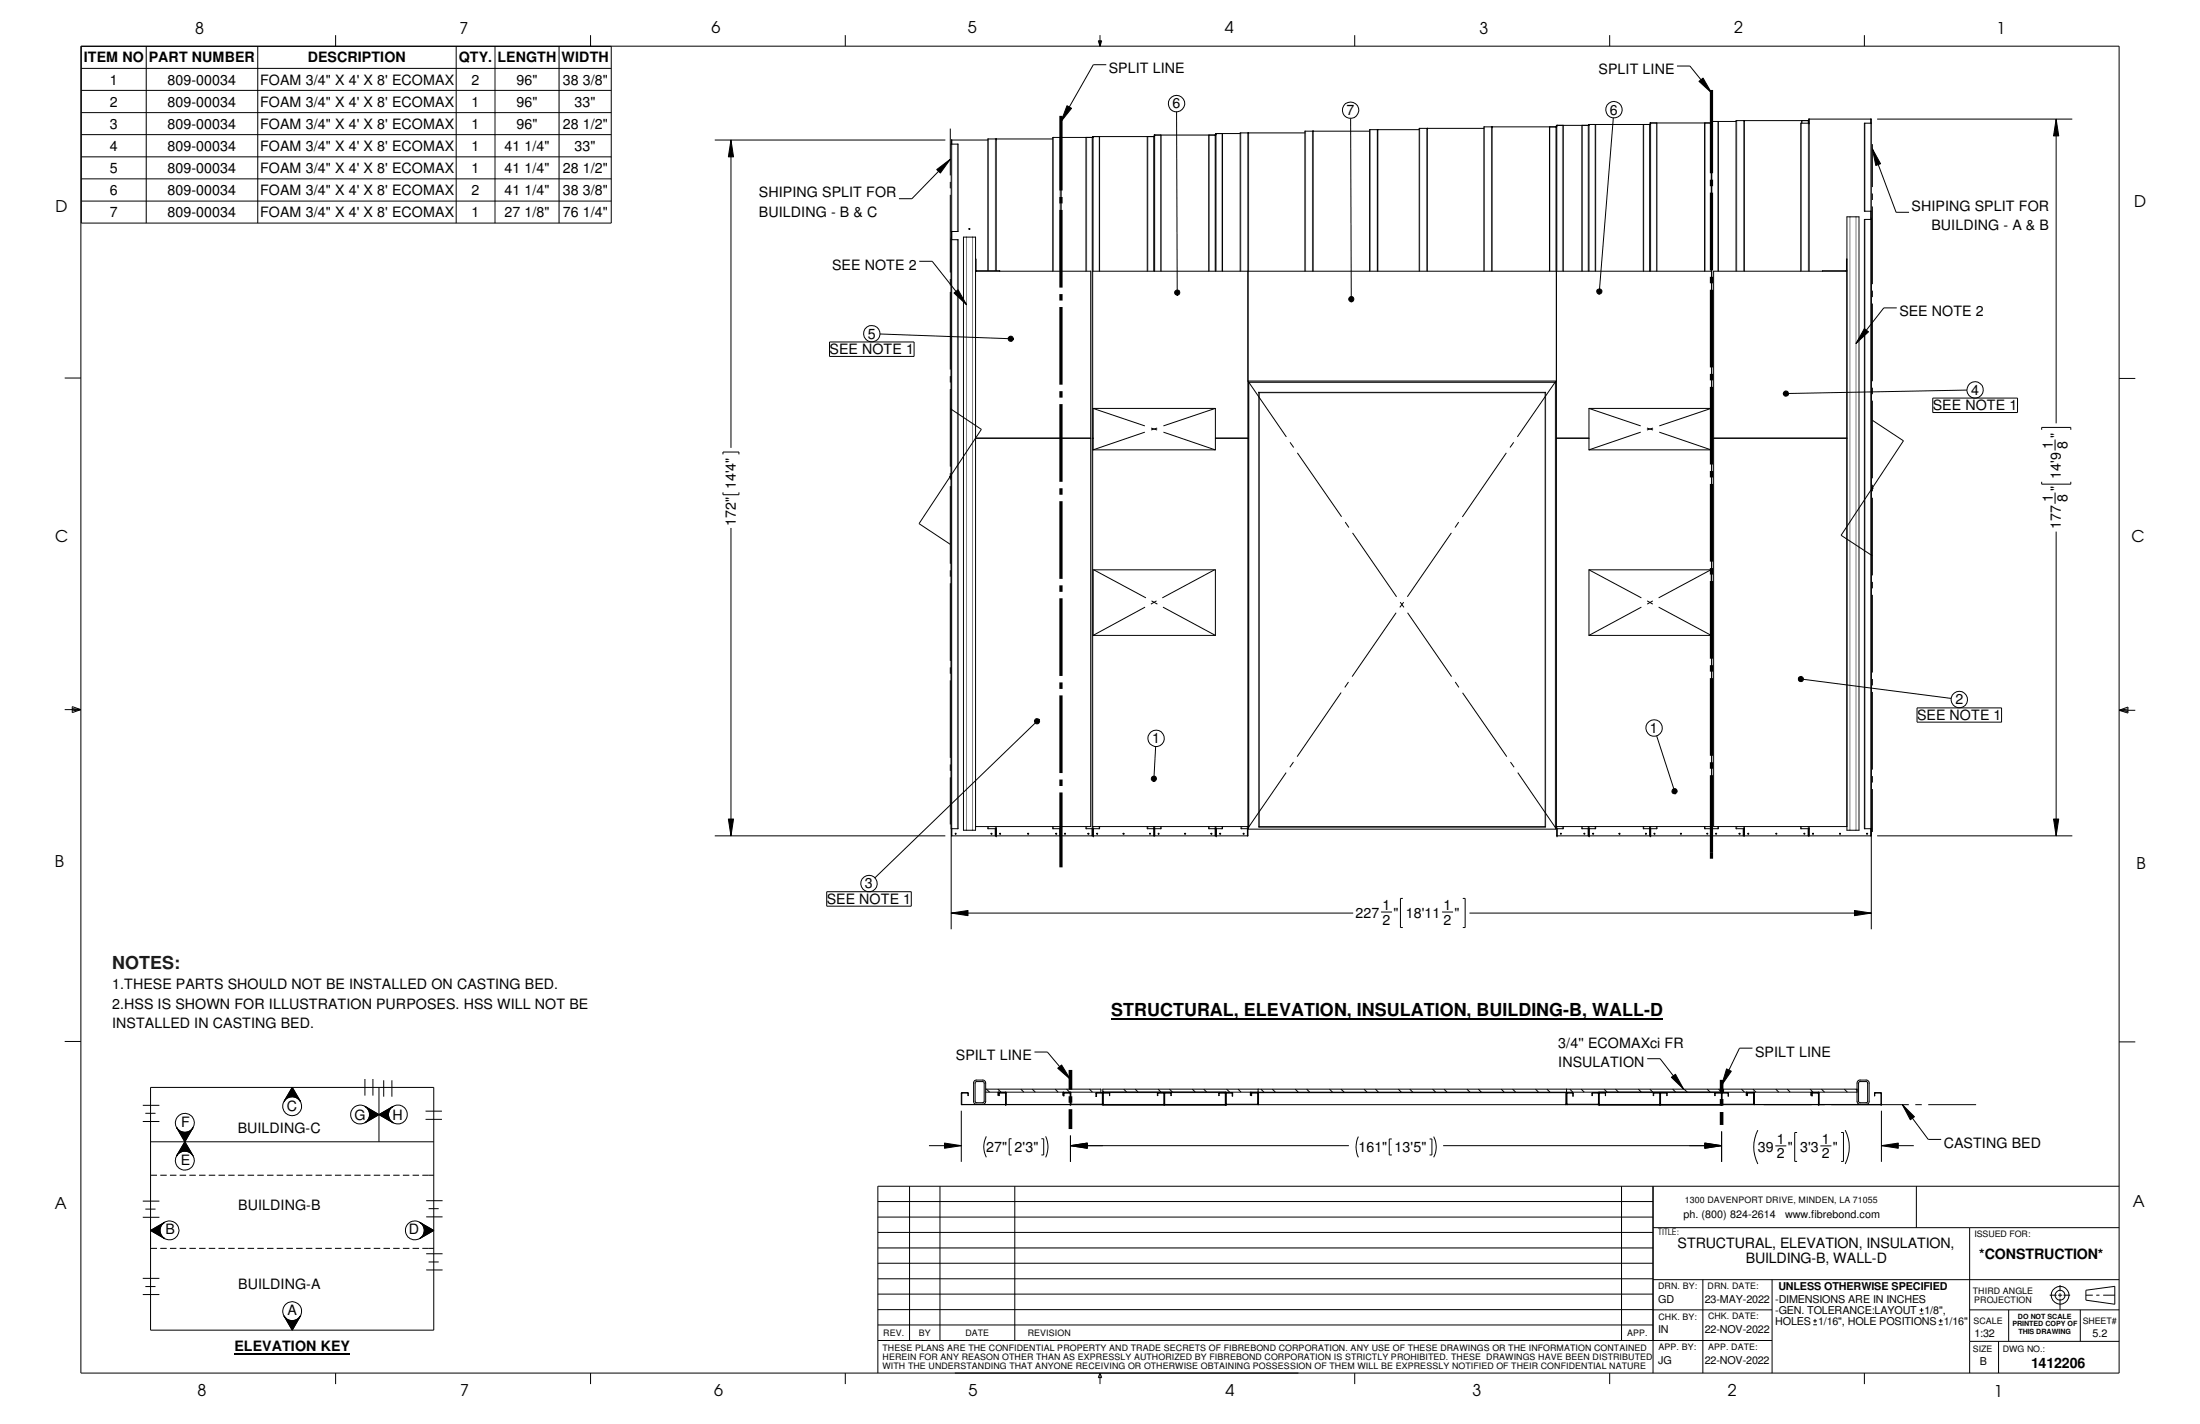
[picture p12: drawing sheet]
<svg xmlns="http://www.w3.org/2000/svg" width="432mm" height="279mm" viewBox="0 0 432 279" stroke-linecap="round" stroke-linejoin="round" font-family="sans-serif">
<g fill="none" stroke="#000" stroke-width=".2">
<path d="M15.9 9.1h400v260.3h-400zM16 9.1v34.7h104v-34.7M16 17.7h104M16 13.4h104M28.7 9.1v34.7M50.6 9.1v34.7M65.9 6.9v2.2M89.5 9.1v34.7M97.2 9.1v34.7M109.7 9.1v34.7M115.9 6.9v2.2M165.9 6.9v2.2"/>
<path d="M215.6 8h.6l-.3 1.1zM215.7 8l.2 1.1M215.9 6.9v2.2M216 8l-.1 1.1M217.1 12.7h-2.5l-6.4 11.2M265.9 6.9v2.2M315.9 6.9v2.2M329.1 13h2.6l4.2 5.2M333.5 16l.8-.7 1.6 2.9zM365.9 6.9v2.2M16 22.1h104M16 26.4h104"/>
<path d="M16 30.8h104M16 35.1h104M16 39.5h104M140.3 27.5h45.2M143.5 27.5l.5 3.3h-1zM143.5 27.5v60.4M183.9 33.3l2.6-2.1-1.9 2.8zM186.5 25.2v9.2M186.5 35.7v1.3M186.5 38.2v15.3M186.5 31.2l-7.5 7.8h-2.6M186.7 28.3h1.3v17.1h-1.3z"/>
<path d="M193.9 27.5h-7.1v.8M195.5 27.3v25.8M195.5 27.3h.1M206.6 27.3h-12.7v25.8M208.2 27h.1M208.2 27v26.2M209.4 20.7l.9 .6-2.1 2.6zM213.1 27v26.2M214.5 27h-7.9v26.2M214.6 26.8h.1M215.8 26.8v26.4M225.2 26.8v26.4"/>
<path d="M226.6 26.8h-12.1v137.2h-6.3v-1.8M227.9 26.5v26.7M230.9 21.9l.2 35.5M237.2 26.5v26.7M238.6 26.5h-12.1v26.7M238.7 26.2h.1M239.9 26.2v27M243.4 26.2h-4.8v27M245 26.1v27.1M256.1 26.1h-12.7v27.1M257.7 25.7v27.5M265.1 23.2l.1 35.5"/>
<path d="M268.8 25.7h-12.7v27.5M270.4 25.4v27.8M278.6 25.4h-9.8v27.8M280.1 25.2v28M280.2 25.2h.1M291.3 25.2h-12.7v28M292.8 24.9v28.3M292.9 24.9h.1M304.1 24.9v28.3M305.5 24.9h-14.2v28.3M305.6 24.6h.1M306.8 24.6v28.6"/>
<path d="M310.5 24.6v28.6M311.8 24.6h-6.3v138h1.3v-.4M311.9 24.4h.1M313.2 24.4v28.8M316.7 23.1l-2.8 34.1M322.5 24.4v28.8M323.9 24.4h-12.1v28.8M324 24.1h.1M325.2 24.1v29.1M334.6 24.1v29.1M336 24.1h-12.2v29.1M336 23.8h.1"/>
<path d="M337.3 23.8v29.4M340.7 23.8h-4.8v140.2h-12v-1.4M342.3 23.7h.1M342.3 23.7v29.5M353.6 23.7v.5M355 23.7v.5M355 23.7h-14.3v29.5M355 24.2h.1M355 24.2h-1.6v29M367.2 23.4v.8M367.3 24.2h-1.4v17.2h1.4M367.5 29.2l1.6 2.9-.9 .4z"/>
<path d="M367.5 28.3v8.4M367.5 38v1.2M367.5 29.2l4.7 12.5h2.5M368.4 23.4h38.3M403.6 23.4l.5 3.3h-1zM403.6 23.4v59.7M180.4 51.3h2.6l6.7 8.5M186.5 54.7v1.3M186.5 57.3v15.2M186.7 46.7v135.6M186.7 47h1.3v115.6h-1.3M186.8 45.4v1.6"/>
<path d="M187.2 57.5l.8-.6 1.7 2.9zM189.1 46.5h2.4v116.4h-2.4zM190.2 44.9l.1-.1 .1 .2zM191.5 50.8l.1 2.3 4.6 .1M191.5 53l.1 .2M191.5 53.2h22.6v109h-22.6M214.5 53.2h121.4M230.6 57.2a.52 .52 0 0 1 .9-.1 .52 .52 0 0 1-.4 .8v-.5v.5a.51 .51 0 0 1-.5-.7zM244.9 53.2v110.8h-6.2v-1.4M264.9 58.3l.5-.1 .3 .5a.51 .51 0 0 1-.5 .5v-.5v.5h-.2a.51 .51 0 0 1-.1-.9zM313.4 56.9a.52 .52 0 0 1 .9 0 .52 .52 0 0 1-.4 .8v-.5v.5a.53 .53 0 0 1-.5-.8zM355 53.2v-29.8h12.3v158.9"/>
<path d="M362.5 50.8l-.1 2.3-4.7 .1M362.5 53l-.2 .2M362.5 53.2h-26.2v109h26.2M362.5 42.5h2.4v120.4h-2.4zM367.2 41.4v1.7M367.3 43.1h-1.4v119.5h1.4M367.5 40.5v15.3M367.5 57v1.3M367.5 59.6v15.2M12.7 74.2h3.2M162.8 67.1h16.6v2.8h-16.6zM172.7 65.5l25.7 1"/>
<path d="M186.5 73.8v1.3M186.5 76.3v15.3M197.9 66.3l.1-.2a.49 .49 0 0 1 .6-.1 .49 .49 0 0 1 .3 .5h-.5h.5a.51 .51 0 0 1-.7 .5 .51 .51 0 0 1-.3-.7zM245 75l.2 .1M245 75v87.7h60.4v-87.7M245 75h60.4M247 77h.1M247.1 77v85.3M247.1 77h56.2M303.3 77v85.3M303.4 77h-.1M305.4 75l-.1 .1"/>
<path d="M305.4 74.8l-7.6 10.9M305.5 74.8h-60.6l7.6 10.9M350.2 76.9a.52 .52 0 0 1 .8 .1 .52 .52 0 0 1-.3 .8 .52 .52 0 0 1-.7-.5l.5-.1-.5 .1zM365.9 64.5l.8 .6-2.4 2.3zM367.5 76.1v1.2M367.5 78.6v15.3M372.3 60.4h-2.6l-5.4 7M379.3 78.1h16.7v2.8h-16.7zM386 76.5l-35.5 .7M415.9 74.3h3.2M141.9 89.2v-.5h3.1v.5M141.9 96.6v.5h3.1v-.5"/>
<path d="M186.4 93.5h.3M186.4 93.4l.3 .3M186.5 92.8v1.3M186.5 95.4v15.2M186.5 80.2l6.1 4-12.2 18.5 6.1 4.1M186.6 93.4l-.2 .3M191.5 86h22.6M214.5 86h.1M214.5 80.1v8.2M214.5 80.1h24v8.2h-24M214.5 80.1l10.2 3.5M224.7 84.8l-10.2 3.5"/>
<path d="M225.9 84l1.2 .4M227.1 84l-1.2 .4M228.3 84.8l10.2 3.5M238.5 80.1l-10.2 3.5M238.5 86h6.4M253.2 86.8l.7 1M254.6 88.9l8.7 12.5M295.7 88.9l-8.7 12.5M297.1 86.8l-.7 1M305.5 86h6.4M311.9 80.1h24v8.2h-24M311.9 80.1v8.2"/>
<path d="M311.9 80.1l10.1 3.5M322 84.8l-10.1 3.5M323.3 84l1.1 .4M324.4 84l-1.1 .4M325.7 84.8l10.1 3.5M335.8 80.1l-10.1 3.5M335.9 86h.1M336.3 86h26.2M367.4 95.8h.3M367.4 95.6l.3 .3M367.5 95.1v1.3M367.5 97.7v15.2"/>
<path d="M367.5 82.5l6.1 4-12.2 18.5 6.1 4.1M367.6 95.6l-.3 .3M400.7 84.3v-.4h5.7v.4M400.7 94.5v.5h5.7v-.5M403.4 86.2v2.2M403.4 96.6v2.2M143.5 103.6v60.4M186.5 111.9v1.3M186.5 114.4v15.3M214.7 111.8l10.2 5.5M224.7 119.1l-10.2 5.6M226 117.9l1.2 .6"/>
<path d="M227 117.9l-1.1 .6M228.3 119.1l10.2 5.6M238.4 111.8l-10.3 5.5M264 102.4l.8 1.1M265.5 104.6l8.6 12.5M274.8 118.2l.7 1M275.5 118.2l-.8 1M284.9 104.6l-8.7 12.5M286.3 102.4l-.7 1.1M311.9 111.8h24v12.9M311.9 111.8v12.9M311.9 111.8l10.3 5.5"/>
<path d="M322.2 119.1l-10.3 5.6M323.3 117.9l1.1 .6M324.4 117.9l-1.1 .6M325.5 119.1l10.4 5.6M335.9 111.8l-10.4 5.5M367.5 114.2v1.2M367.5 116.7v15.3M403.6 104.3v59.7M12.7 139.2h3.2M14.2 138.6l1.7 .6-1.7 .6zM14.2 139l1.7 .2M15.9 139.2l-1.7 .3"/>
<path d="M186.5 130.9v1.3M186.5 133.5v15.2M214.5 124.7v-12.9h24v12.9M214.5 124.7h24M263.2 135.9l-8.6 12.6M264.7 133.8l-.8 1.1M274 120.2l-8.6 12.6M276.3 120.2l8.6 12.6M285.6 133.8l.7 1.1M287.1 135.9l8.6 12.6M311.9 124.7h24M353 133a.5 .5 0 0 1 .8-.2 .5 .5 0 0 1-.1 .8 .5 .5 0 0 1-.7-.4h.4h-.4z"/>
<path d="M353.4 133.2l29.5 3.8M367.5 133.2v1.3M367.5 135.8v15.2M376.3 138.9h16.6v2.8h-16.6zM415.9 139.4l1.8 .2M415.9 139.4l1.8-.7v1.2zM415.9 139.4h3.2M417.7 139.1l-1.8 .3M186.5 150v1.3M186.5 152.5v9.3M203.2 141.1l.2-.1 .5 .1-.4 .4 .4-.4a.52 .52 0 0 1 0 .8 .52 .52 0 0 1-.7 0 .52 .52 0 0 1 0-.8zM203.5 141.5l-31.8 30.8"/>
<path d="M226.1 152.4a.51 .51 0 0 1 .9 .2 .51 .51 0 0 1-.6 .7l.1-.5-.1 .5-.2-.1a.5 .5 0 0 1-.1-.8zM226.8 146.5l-.3 6.3M252.4 151.6l-7.5 11v1.4M253.9 149.5l-.7 1M296.5 149.5l.7 1M297.9 151.6l7.5 11M325.2 144.4l3.5 10.8M328.3 154.9a.52 .52 0 0 1 .8 .1 .52 .52 0 0 1-.3 .7l-.1-.5 .1 .5h-.2a.5 .5 0 0 1-.4-.3 .5 .5 0 0 1 .1-.5zM367.5 152.3v1.2M367.5 154.8v8.4M140.3 164h45.2M143 160.7h1l-.5 3.3z"/>
<path d="M162.3 175h16.6v2.8h-16.6zM186.7 179.2l3.3-.6v1.1zM186.7 179.2h78.9M186.8 162.6v1.4h8.6v-1.4M187.5 163.5h.1l.1 .2h-.2zM193.9 162.2v.4h1.6v1.4M194.5 163.5l.2 .1-.1 .1zM195.5 162.2v1.8h12.6v-1.4M195.5 164h.1M196.2 163.5h.1l.1 .2h-.2zM201.7 163.5l.2 .1-.1 .1zM206.6 162.2v.4h1.6"/>
<path d="M207.2 163.5l.2 .1-.1 .1zM208.1 162.6v1.4M208.2 162.6h.1M208.9 163.6l.2-.1v.2zM213.1 162.2v.4h2.7v-.4M214.4 162.6v1.4M214.5 162.2h30.4M214.6 164h.1M214.6 162.6v1.4M215.3 163.5h.1v.2h-.1zM220.4 163.5h.2v.1l-.1 .1zM225.2 162.2v.4h2.7v-.4"/>
<path d="M225.6 163.5h.2v.2h-.2zM226.5 162.6v1.4M226.5 162.2v1.8h-12v-1.4M227.3 163.5h.2v.2h-.1zM232.5 163.5h.2v.1l-.1 .1zM237.2 162.2v.4h2.7v-.4M237.7 163.6l.1-.1 .1 .2zM238.6 162.2l-.1 1.8h-11.9v-1.4M238.7 164h.1M238.7 162.6v1.4M239.4 163.5l.2 .1-.1 .1zM243.6 162.2v.4h1.3"/>
<path d="M244 163.5l.2 .1-.1 .1zM245 162.3h.2M247 162.3h56.4M247.1 162.2h56.2M271.1 178.9h2.1M275.3 176.3h-.4v5.7h.4M283 178.9h2.2M287.1 176.3h.5v5.7h-.5M288.4 179.2h78.9M305.3 162.3h.1M305.5 162.2h30.4M305.6 162.6v1.4h6.2v-1.4"/>
<path d="M305.6 164h.1M305.6 162.6v1.4M306.3 163.5h.1l.1 .2h-.2zM310.5 162.2v.4h2.7v-.4M310.9 163.5h.1l.1 .2h-.2zM311.7 162.6v1.4M311.8 162.2v.4M311.9 164h.1M311.9 162.6v1.4M312.6 163.5h.2v.1l-.1 .1zM317.8 163.6l.1-.1 .1 .2zM322.5 162.2v.4h2.7v-.4"/>
<path d="M323 163.5l.2 .1-.2 .1zM323.8 162.6v1.4M323.8 162.2v1.8h-11.9v-1.4M324 164h.1M324 162.6v1.4M324.7 163.5h.1v.2h-.1zM329.8 163.5h.2v.1l-.1 .1zM334.6 162.2v.4h2.7v-.4M335 163.5h.2v.2h-.2zM335.9 162.6v1.4M336 162.6v1.4M336 164h.1"/>
<path d="M336.7 163.5h.2v.1l-.1 .1zM340.7 162.2v.4h1.6M341.3 163.5h.2v.1l-.1 .1zM342.2 162.6v1.4M342.3 162.6v1.4h-6.3M342.3 162.6h.1M342.3 162.2v1.8h12.7v-1.4M343.1 163.5h.1v.2h-.1zM348.6 163.5h.1v.2h-.1zM353.4 162.2v.4h1.6M354.1 163.5h.1v.2h-.1zM354.9 162.6v1.4"/>
<path d="M355 162.6h.1M355 162.2v1.8h12.3M355.8 163.5h.1v.2h-.1zM361.1 163.5l.2 .1-.2 .1zM364 178.6l3.3 .6-3.3 .5zM366.4 163.5h.1l.1 .1-.2 .1zM367.2 162.6v1.4M368.4 164h38.3M403.1 160.7h1l-.5 3.3zM12.7 204.3h3.2M28 216.9h3.3M28.5 218.4h2"/>
<path d="M29.5 213.4h55.6v47.6h-55.6zM55.8 216.1l1.6-2.7 1.6 2.7M57.4 213.4l1.6 2.7-.2-.2a1.84 1.84 0 0 0-3 .2zM71.6 217.1l2.8 1.6-2.8 1.6 .5-.5 .4-.8-.1-1-.3-.5zM71.6 211.7v3.3M71.6 217.1l2.8 1.6M73.2 211.7v3.3M74.4 218.7l2.8-1.6-.5 .4-.5 .9 .2 1 .8 .9zM74.4 218.7l-2.8 1.6M74.4 218.7l2.8 1.6M74.4 213.4v10.6M75.3 212v3.2"/>
<path d="M76.9 212v3.2M77.2 217.1l-2.8 1.6M83.5 219.6h3.2M83.5 218h3.2M188.7 214.5l1.3-.1v.6l-.1-.5h-1.1v2.2zM188.7 217.9v10.1M188.8 216.7h.1M191.6 212.2h1.4l.1 .1 .1 3.9-.2 .2h-1.4l-.2-.2v-3.8zM191.7 216.7l-.4-.2-.2-.3v-3.9l.4-.4h1.5l.4 .4 .1 3.9-.2 .3-.4 .2M193.5 213.7h22.6M193.6 213.7l.6 .6M195.8 213.7l.7 .6"/>
<path d="M196 214.3l-.1 .1v.5l.1-.6h1.4v2.4M197.4 216.7h-.1M197.4 216.7h.1M197.4 214.3h.1v2.4M197.4 216.7h-8.6M197.4 214.5v-.1h-1.3l-.1 .1 .1 .5v-.5h1.3v2.2M197.5 216.7h.1M200.4 213.7l.6 .6M202.6 213.7l.6 .6M203 206.4h2.6l4.5 5.4M207.1 213.7l.6 .6M207.6 209.6l.8-.6 1.7 2.8z"/>
<path d="M208.7 214.3h-.1v.6l.1-.5h1.4v2.3M208.9 214.4l-.2 .1v.5l.1-.5h1.3v2.2M209.3 213.7l.6 .6M210 214.4l.1 .1M210.1 216.7h-.1M210.1 216.7h.1M210.1 214.3h.1v2.4M210.1 216.7h-12.6M210.1 216.6l.1 .1M210.2 216.7h6.2M210.2 216.7h.1M213.8 213.7l.6 .6"/>
<path d="M216.1 213.7v.6h-22.6M216.4 216.7v-2.2h-1.2v.6h-.1v-.7h1.3l.1 .1v-.1h1.3v.6v-.5h-1.3v2.2M216.4 216.7h.1M216.5 216.7h-6.3M216.5 216.6v.1M216.5 214.3v2.5h24.1v-2.5M216.5 216.7h24.1M216.5 214.3v-.6h121.4v.6M216.5 214.3h121.4M216.5 214.1l.2 .2M216.5 216.7h.1M220.6 213.7l.5 .6"/>
<path d="M222.8 213.7l.6 .6M227.3 213.7l.6 .6M228.5 216.7h-.1M228.5 216.7h.1M228.5 214.5v-.1l-1.3 .1v.5v-.5h1.3v2.2M228.5 214.5l.1-.1h1.3v.6l-.1-.5h-1.2v2.2h-.1M228.5 216.7h-12M228.5 214.5v2.2M228.6 216.7h.1M229.5 213.7l.6 .6M234 213.7l.6 .6M236.3 213.7l.6 .6"/>
<path d="M240.5 216.7v-2.2h-1.2l-.1 .5v-.6l2.7 .1v.6l-.1-.6h-1.1v2.2M240.5 216.7h.1M240.6 216.6l.1 .1M240.6 216.7h-.1M240.6 216.7h.1M240.6 216.7h-12M240.7 216.7h.1M240.7 216.7h6.1M240.7 213.7l.6 .6M243 213.7l.6 .6M245.5 214.3h-.1v.6l.1-.6 1.4 .1M246.8 216.7h.1"/>
<path d="M246.9 216.7h-6.2M246.9 213.7v.7M246.9 216.7h.1M246.9 214.5l-.1-.1-1.2 .1v.5l.1-.5h1.1v2.2M246.9 214.4v2.3M247 216.7h60.3M247 216.6l-.1 .1M247 216.7v-2.3h60.3v2.3M247.5 213.7l.6 .6M249.7 213.7l.6 .6M254.2 213.7l.6 .6M256.5 213.7l.5 .6"/>
<path d="M260.9 213.7l.6 .6M263.2 213.7l.6 .6M267.7 213.7l.6 .6M270 213.7l.6 .6M274.4 213.7l.6 .6M276.7 213.7l.6 .6M281.2 213.7l.6 .6M283.4 213.7l.6 .6M287.9 213.7l.6 .6M290.2 213.7l.5 .6M294.6 213.7l.6 .6M296.9 213.7l.6 .6"/>
<path d="M301.4 213.7l.6 .6M303.6 213.7l.6 .6M307.3 216.6l.3 .1M307.4 216.7h-.1M307.5 213.7v3h-.2M307.5 214.5l.1-.1h1.2v.7l-.1-.6h-1.1v2.2M307.6 216.6l6.1 .1M308.1 213.7l.6 .6M310.3 213.7l.6 .6M313.7 216.7h.1M313.8 216.7h-6.2M313.8 214.5l-.1-.1-1.2 .1v.5v-.5h1.2v2.2"/>
<path d="M313.8 216.6v.1M313.8 216.7h.1M313.8 214.4h1.3v.6v-.5zM313.8 214.3v2.5h24.1v-2.5M313.9 216.7h.1M314.8 213.7l.6 .6M317.1 213.7l.6 .6M321.6 213.7l.6 .6M323.3 207.7h2.5l4.7 6M323.8 213.7l.6 .6M325.8 216.7h.1M325.8 214.5l.1-.1h1.3v.6v-.5h-1.3v2.2h-.1"/>
<path d="M325.8 214.5v-.1h-1.2l-.1 .1 .1 .5v-.5h1.2v2.2M325.8 216.7h-11.9M325.8 214.5v2.2M325.9 216.7h.1M328 211.4l.8-.6 1.7 2.9zM328.3 213.7l.6 .6M330.5 213.7l.7 .6M335.1 213.7l.6 .6M336.5 214.5l1.4-.1-1.3 .1v.5zM337.3 213.7l.6 .6M337.9 216.7h-12M337.9 216.7h.1"/>
<path d="M337.9 214.5l.1-.1 1.3 .1v.6l-.2-.6h-1.1v2.2M337.9 216.6l.1 .1M337.9 216.7h-.1M337.9 216.7h-24.1M338 216.7h.1M338 216.7h6.2M338.9 209.7l.9 .5-1.9 2.7zM341.8 213.7l.6 .6M342.9 214.3h-.2v.6l.1-.6 1.5 .1v2.3M344 205.7h-2.6l-3.5 7.2M344 213.7l.6 .6M344.2 216.7h.1"/>
<path d="M344.2 214.3l.1 .1v2.3M344.3 216.7h.1M344.3 216.7h-6.3M344.3 214.5l-.1-.1-1.3 .1v.5l.1-.5h1.2v2.2M344.3 216.6v.1M344.3 216.7h30.3M348.5 213.7l.6 .6M350.8 213.7l.6 .6M355.3 213.7l.6 .6M355.6 214.3h-.2v.6l.1-.6 1.5 .1v2.3M356.9 214.3l.1 .1v2.3M356.9 216.7h-12.6"/>
<path d="M356.9 216.7h.1M357 216.7h-.2M357 216.7h.1M357 214.5l-.1-.1-1.3 .1v.5l.1-.5h1.2v2.2M357.5 213.7l.6 .6M362 213.7l.6 .6M364.2 213.7l.3 .3M364.5 213.7h-26.2v.6h26.2M365 212.2h1.4l.2 .2v3.8l-.2 .2h-1.4l-.2-.2v-3.7zM365.1 216.7l-.5-.2-.1-.3v-3.8l.4-.5h1.5l.5 .4v3.9l-.2 .3-.4 .2M369.2 216.7h-.1M369.2 216.7v-2.2h-1.2l-.1 .5 .1-.6 1.3 .1v2.2"/>
<path d="M369.2 216.7h.1M369.3 216.7h-.2M369.3 216.7h.1M369.3 216.7h-12.3M369.3 217.9v10.1M373.4 216.7l2.4 2.4-.9 .6zM373.4 216.7l5.1 6.9h2.5M375.9 216.7h1.3M378.5 216.7h9.4M415.9 204.4h3.2M28 220h3.3M28 238.8h3.3"/>
<path d="M28 235.7h3.3M28.5 237.2h2M29.5 230.6h1.3M29.5 224h55.6M31.5 230.6h1.2M32.3 239.8l-2.8 1.6 2.8 1.6M33.4 230.6h1.2M34.7 221.2l.4 .6 1 .4 1.1-.2 .7-.8-1.6 2.8zM34.7 221.2l1.6 2.8M35.3 230.6h1.2M36.3 224l1.6 2.8-.4-.5a1.88 1.88 0 0 0-2.8 .5zM36.3 224l1.6 2.8"/>
<path d="M36.3 224l-1.6 2.8M37.2 230.6h1.2M37.9 221.2l-1.6 2.8M39.1 230.6h1.2M41 230.6h1.2M42.9 230.6h1.3M44.8 230.6h1.3M46.7 230.6h1.3M48.6 230.6h1.3M50.5 230.6h1.3M52.4 230.6h1.3M54.3 230.6h1.3"/>
<path d="M56.2 230.6h1.3M58.1 230.6h1.3M60 230.6h1.3M61.9 230.6h1.3M63.8 230.6h1.3M65.7 230.6h1.3M67.6 230.6h1.3M69.6 230.6h1.2M71.5 230.6h1.2M73.4 230.6h1.2M75.3 230.6h1.2M77.2 230.6h1.2"/>
<path d="M79.1 230.6h1.2M81 230.6h1.3M82.3 239.8l2.8 1.6-2.8 1.6 .6-.4 .4-.9-.2-1-.3-.5zM82.3 239.8l2.8 1.6-2.8 1.6M82.9 230.6h2.2M83.7 235.6h3.2M83.7 238.8h3.2M84.1 237.2h2M172.3 235.8h152.1M172.3 238.8h152.1M178.5 232.7v30.3M182.3 224.8h6.4"/>
<path d="M184.5 232.7v30.3M185.4 224.3l3.3 .5-3.3 .5zM193.6 223a4.4 4.4 0 0 0 0 4.1M198.5 223.4h-.4v3.2h.4M199.2 232.7v30.3M204.4 223.4h.5v3.2h-.5M205.2 223a4.8 4.8 0 0 1 0 4.1M210.1 224.8l3.3-.5v1zM210.1 222.8v5.2M210.1 224.8h54.7M266.6 223a4.7 4.7 0 0 0 0 4.1M273.2 223.5h-.5v3.1h.5"/>
<path d="M280.6 223.5h.5v3.1h-.5M281.4 223a4.3 4.3 0 0 1 0 4.1M283.3 224.8h54.6M318.3 232.7v30.3M324.4 232.7v36.7M334.6 224.3l3.3 .5-3.3 .5zM337.9 222v6M345 221.7a7.3 7.3 0 0 0 0 6.7M348.4 224.8h2.2M352.7 222.2h-.4v5.7h.4M357.3 224.8h2.2M361.4 222.2h.4v5.7h-.4"/>
<path d="M362.2 221.7a7.3 7.3 0 0 1 0 6.7M369.3 224.8l3.3-.5v1zM369.3 224.8h6.3M376.1 232.7v8.2M415.9 232.7h-243.6v36.7M28 250.8h3.3M28 254h3.3M28.5 252.4h2M29.5 241.4l2.8-1.6-.6 .5-.3 .9 .2 1 .7 .8zM29.5 244.9h1.3M31.5 244.9h1.2M33.4 244.9h1.2"/>
<path d="M35.3 244.9h1.2M37.2 244.9h1.2M39.1 244.9h1.2M41 244.9h1.2M42.9 244.9h1.3M44.8 244.9h1.3M46.7 244.9h1.3M48.6 244.9h1.3M50.5 244.9h1.3M52.4 244.9h1.3M54.3 244.9h1.3M55.8 258.2l.5 .6 .8 .3 1.1-.1 .8-.8-1.6 2.8z"/>
<path d="M55.8 258.2l1.6 2.8 1.6-2.8M56.2 244.9h1.3M58.1 244.9h1.3M60 244.9h1.3M61.9 244.9h1.3M63.8 244.9h1.3M65.7 244.9h1.3M67.6 244.9h1.3M69.6 244.9h1.2M71.5 244.9h1.2M73.4 244.9h1.2M75.3 244.9h1.2"/>
<path d="M77.2 244.9h1.2M79.1 244.9h1.2M81 244.9h1.3M82.9 244.9h2.2M83.7 249.2h3.2M83.7 246h3.2M84.1 247.6h2M172.3 241.8h152.1M172.3 244.9h152.1M172.3 247.9h152.1M172.3 250.9h152.1M172.3 253.9h152.1"/>
<path d="M172.3 257h152.1M172.3 260h152.1M324.4 257h23.4M324.4 240.9h91.5M324.4 251.1h91.5M334.2 251.1v18.3M347.8 251.1v18.3M355.9 259.9h.7M355.9 259.2h.7M356.2 258.8v.7M376.8 257.8h.7M376.8 257h.7"/>
<path d="M377.1 256.7v.7M380.5 259.9h.8M380.5 259.2h.8M380.9 258.8v.7M386.6 257h29.3M386.6 240.9v28.5M394.3 257v6.2M402.3 254.1h1.3M403.9 254.1h.8M404.3 252.1v1.3M404.3 253.7v.9M404.3 254.8v2.2"/>
<path d="M405 254.1h1.3M408.3 257v6.2M409.4 254.1h1.4M409.4 253.2l5.7-.8v3.5l-5.7-.8zM411.4 254.1h.7M412.8 254.1h2.3M65.9 269.4v2.2M115.9 269.4v2.2M165.9 269.4v2.2M172.3 263h175.5M215.9 269.4l.3 .9h-.6zM215.9 269.4v2.2"/>
<path d="M265.9 269.4v2.2M315.9 269.4v2.2M365.9 269.4v2.2M386.6 263.2h29.3M392.3 263.2v6.2"/>
<circle cx="230.9" cy="20.3" r="1.62"/>
<circle cx="265.1" cy="21.6" r="1.61"/>
<circle cx="316.8" cy="21.5" r="1.62"/>
<circle cx="171.1" cy="65.5" r="1.62"/>
<circle cx="387.6" cy="76.5" r="1.62"/>
<circle cx="384.6" cy="137.3" r="1.62"/>
<circle cx="226.9" cy="144.9" r="1.6"/>
<circle cx="324.6" cy="142.9" r="1.62"/>
<circle cx="170.6" cy="173.4" r="1.61"/>
<circle cx="213.6" cy="163.6" r=".11"/>
<circle cx="57.4" cy="217" r="1.84"/>
<circle cx="70.7" cy="218.7" r="1.84"/>
<circle cx="78.1" cy="218.7" r="1.84"/>
<circle cx="36.3" cy="227.7" r="1.85"/>
<circle cx="36.3" cy="220.3" r="1.86"/>
<circle cx="33.3" cy="241.4" r="1.85"/>
<circle cx="57.3" cy="257.3" r="1.85"/>
<circle cx="81.4" cy="241.4" r="1.86"/>
<circle cx="404.3" cy="254.2" r=".96"/>
<circle cx="404.4" cy="254.1" r="1.74"/>
</g>
<g fill="none" stroke="#808080" stroke-width=".2">
<path d="M186.8 27.5v136.5M187.9 28.3v17.1M194 27.3v25.8M195.4 27.3v25.8M195.5 27.3v25.8M206.8 27v26.2M208.1 27v26.2M208.3 27v26.2M213.3 27v26.2M214.4 27l-.1 137M214.6 26.8v26.4M215.7 26.8v26.4"/>
<path d="M225.3 26.8v26.4M226.5 26.8l-.1 26.4M226.7 26.5v26.7M227.8 26.5v26.7M237.4 26.5v26.7M238.5 26.5v26.7M238.8 26.2l-.1 27M239.8 26.2v27M243.5 26.1v27.1M244.9 26.1v27.1M245.1 26.1v27.1M256.2 25.7v27.5"/>
<path d="M257.6 25.7v27.5M257.8 25.7v27.5M268.9 25.4v27.8M270.3 25.4v27.8M270.5 25.4v27.8M278.6 25.2v28M280 25.2v28M280.2 25.2v28M291.3 24.9v28.3M292.7 24.9v28.3M292.9 24.9v28.3M304.2 24.9v28.3"/>
<path d="M305.4 24.9v28.3M305.6 24.6v28.6M306.7 24.6v28.6M310.6 24.6v28.6M311.7 24.6v28.6M312 24.4l-.1 28.8M313.1 24.4v28.8M322.6 24.4v28.8M323.8 24.4v28.8M324 24.1v29.1M324 24.1h.1M325.1 24.1v29.1"/>
<path d="M334.7 24.1v29.1M335.9 24.1l-.1 29.1M336.1 23.8l-.1 140.2M337.1 23.8v29.4M340.9 23.7v29.5M342.2 23.7v29.5M342.4 23.7v29.5M353.6 24.2v29M353.7 23.7v.5M354.9 24.2v29M354.9 23.7v.5M355.1 23.4v29.8"/>
<path d="M366.1 24.2v17.2M367.2 23.4v140.6M187.9 47v115.6M189.7 46.5v116.4M190.9 46.5v116.4M363.1 42.5v120.4M364.3 42.5v120.4M366.1 43.1v119.5M194 162.2v.4M195.3 162.6v1.4M195.4 162.2v.4M195.5 162.2v1.8"/>
<path d="M206.8 162.2v.4M208.1 162.2l-.1 1.8M208.3 162.2v1.8M213.3 162.2v.4M214.6 162.2v1.8M215.7 162.2v.4M225.3 162.2v.4M226.4 162.2v1.8M226.7 162.2v1.8M227.8 162.2v.4M237.4 162.2v.4M238.5 162.2v1.8"/>
<path d="M238.7 162.2v1.8M239.8 162.2v.4M243.7 162.2v.4M244.8 162.2v1.8M245.2 162.3v-87.2h60.1v87.2M247 162.3v-85.3h56.4v85.3M305.6 162.2v1.8M306.7 162.2v.4M310.6 162.2v.4M311.7 162.2v1.8M311.9 162.2v1.8M313.1 162.2v.4"/>
<path d="M322.6 162.2v.4M323.8 162.2v1.8M324 162.2v1.8M325.1 162.2v.4M334.7 162.2v.4M335.8 162.2v1.8M337.1 162.2v.4M340.9 162.2v.4M342.1 162.6v1.4M342.2 162.2v.4M342.4 162.2v1.8M353.6 162.2v.4"/>
<path d="M354.9 162.6v1.4M354.9 162.2v.4M355.1 162.2v1.8M188.7 216.7h.1M188.7 214.5h.1M188.8 214.4v.1M188.8 216.7h.1M189.9 214.4v.1M190 214.5h.1M195.9 214.4h.1M196 214.3h.1M196 214.5h.1"/>
<path d="M196.2 214.4v.1M197.3 214.4v.1M197.3 216.7h.1M197.4 216.7h.1M197.4 214.5h.1M197.4 214.3h.1M197.4 214.4h.1M197.5 216.7h.1M208.6 214.4h.1M208.7 214.5h.1M208.7 214.3v.1M208.9 214.4v.1"/>
<path d="M210 214.4v.1M210 216.7h.1M210.1 216.7h.1M210.1 214.5h.1M210.1 214.3v.1M210.1 216.6h.1M210.1 214.4h.1M210.3 216.7h.1M215.1 214.5h.1M215.3 214.4v.1M216.3 214.4v.1M216.3 216.7h.1"/>
<path d="M216.4 214.5h.1M216.4 216.6h.1M216.5 214.4h24.1M216.5 216.7h.1M216.6 214.4v.1M216.6 216.7h.1M217.7 214.4v.1M217.8 214.5h.1M227.2 214.5h.1M227.3 214.4v.1M228.4 214.4v.1M228.4 216.7h.1"/>
<path d="M228.5 216.7h.1M228.5 214.5h.1M228.6 214.4v.1M228.6 216.7h.1M229.7 214.4v.1M229.8 214.5h.1M239.2 214.5h.1M239.4 214.4v.1M240.5 214.4v.1M240.5 216.7h.1M240.5 214.5h.2M240.6 216.6h.1"/>
<path d="M240.7 214.4v.1M240.7 216.7h.1M241.8 214.4v.1M241.9 214.5h.1M245.4 214.4h.1M245.5 214.3h.1M245.6 214.5h.1M245.7 214.4v.1M246.8 214.4v.1M246.8 216.7h.1M246.8 214.5h.1M246.8 216.6h.1"/>
<path d="M246.9 214.3h.1M246.9 214.4h60.6M246.9 216.5h.1M307.3 216.5h.2M307.5 214.5h.1M307.5 216.6h.1M307.6 214.4v.1M307.6 216.7h.1M308.7 214.4v.1M308.7 214.5h.1M312.5 214.5h.1M312.6 214.4v.1"/>
<path d="M313.6 214.4v.1M313.6 216.7h.1M313.7 214.5h.2M313.7 216.6h.1M313.8 214.4h24.1M313.8 216.7h.1M313.9 214.4v.1M313.9 216.7h.1M315 214.4v.1M315.1 214.5h.1M324.5 214.5h.1M324.6 214.4v.1"/>
<path d="M325.8 214.4v.1M325.8 216.7h.1M325.8 214.5h.1M326 214.4v.1M326 216.7h.1M327.1 214.4v.1M327.2 214.5h.1M336.5 214.5h.1M336.7 214.4v.1M337.8 214.4v.1M337.8 216.7h.1M337.9 216.7h.1"/>
<path d="M337.9 214.5h.1M337.9 216.6h.1M338 214.4v.1M338 216.7h.1M339.1 214.4v.1M339.2 214.5h.1M342.7 214.4h.1M342.9 214.3h.1M342.9 214.5h.1M343 214.4v.1M344.1 214.4v.1M344.1 216.7h.1"/>
<path d="M344.2 214.5h.1M344.2 216.6h.1M344.2 214.3h.1M344.3 214.4h.1M344.3 216.7h.1M355.4 214.4h.1M355.6 214.3h.1M355.6 214.5h.1M355.7 214.4v.1M356.8 214.4v.1M356.8 216.7h.1M356.9 216.7h.1"/>
<path d="M356.9 214.5h.1M356.9 214.3h.1M357 214.4h.1M357.1 216.7h.1M367.9 214.5h.1M368 214.4v.1M369.1 214.4v.1M369.1 216.7h.1M369.2 216.7h.1M369.2 214.5h.1"/>
</g>
<g fill="#000">
<path d="M333.5 16l.8-.7 1.6 2.9zM143.5 27.5l.5 3.3h-1zM183.9 33.3l2.6-2.1-1.9 2.8zM209.4 20.7l.9 .6-2.1 2.6zM367.5 29.2l1.6 2.9-.9 .4zM403.6 23.4l.5 3.3h-1zM187.2 57.5l.8-.6 1.7 2.9zM365.9 64.5l.8 .6-2.4 2.3zM143 160.7h1l-.5 3.3zM186.7 179.2l3.3-.6v1.1zM364 178.6l3.3 .6-3.3 .5zM403.1 160.7h1l-.5 3.3z"/>
<path d="M207.6 209.6l.8-.6 1.7 2.8zM328 211.4l.8-.6 1.7 2.9zM338.9 209.7l.9 .5-1.9 2.7zM373.4 216.7l2.4 2.4-.9 .6zM185.4 224.3l3.3 .5-3.3 .5zM210.1 224.8l3.3-.5v1zM334.6 224.3l3.3 .5-3.3 .5zM369.3 224.8l3.3-.5v1z"/>
<path d="M230.6 57.2a.52 .52 0 0 1 .9-.1 .52 .52 0 0 1-.4 .8v-.5v.5a.51 .51 0 0 1-.5-.7z" fill-rule="evenodd"/>
<path d="M264.9 58.3l.5-.1 .3 .5a.51 .51 0 0 1-.5 .5v-.5v.5h-.2a.51 .51 0 0 1-.1-.9z" fill-rule="evenodd"/>
<path d="M313.4 56.9a.52 .52 0 0 1 .9 0 .52 .52 0 0 1-.4 .8v-.5v.5a.53 .53 0 0 1-.5-.8z" fill-rule="evenodd"/>
<path d="M197.9 66.3l.1-.2a.49 .49 0 0 1 .6-.1 .49 .49 0 0 1 .3 .5h-.5h.5a.51 .51 0 0 1-.7 .5 .51 .51 0 0 1-.3-.7z" fill-rule="evenodd"/>
<path d="M350.2 76.9a.52 .52 0 0 1 .8 .1 .52 .52 0 0 1-.3 .8 .52 .52 0 0 1-.7-.5l.5-.1-.5 .1z" fill-rule="evenodd"/>
<path d="M353 133a.5 .5 0 0 1 .8-.2 .5 .5 0 0 1-.1 .8 .5 .5 0 0 1-.7-.4h.4h-.4z" fill-rule="evenodd"/>
<path d="M203.2 141.1l.2-.1 .5 .1-.4 .4 .4-.4a.52 .52 0 0 1 0 .8 .52 .52 0 0 1-.7 0 .52 .52 0 0 1 0-.8z" fill-rule="evenodd"/>
<path d="M226.1 152.4a.51 .51 0 0 1 .9 .2 .51 .51 0 0 1-.6 .7l.1-.5-.1 .5-.2-.1a.5 .5 0 0 1-.1-.8z" fill-rule="evenodd"/>
<path d="M328.3 154.9a.52 .52 0 0 1 .8 .1 .52 .52 0 0 1-.3 .7l-.1-.5 .1 .5h-.2a.5 .5 0 0 1-.4-.3 .5 .5 0 0 1 .1-.5z" fill-rule="evenodd"/>
<path d="M57.4 213.4l1.6 2.7-.2-.2a1.84 1.84 0 0 0-3 .2z" fill-rule="evenodd"/>
<path d="M71.6 217.1l2.8 1.6-2.8 1.6 .5-.5 .4-.8-.1-1-.3-.5z" fill-rule="evenodd"/>
<path d="M36.3 224l1.6 2.8-.4-.5a1.88 1.88 0 0 0-2.8 .5z" fill-rule="evenodd"/>
<path d="M34.7 221.2l.4 .6 1 .4 1.1-.2 .7-.8-1.6 2.8z" fill-rule="evenodd"/>
<path d="M74.4 218.7l2.8-1.6-.5 .4-.5 .9 .2 1 .8 .9z" fill-rule="evenodd"/>
<path d="M29.5 241.4l2.8-1.6-.6 .5-.3 .9 .2 1 .7 .8z" fill-rule="evenodd"/>
<path d="M82.3 239.8l2.8 1.6-2.8 1.6 .6-.4 .4-.9-.2-1-.3-.5z" fill-rule="evenodd"/>
<path d="M55.8 258.2l.5 .6 .8 .3 1.1-.1 .8-.8-1.6 2.8z" fill-rule="evenodd"/>
</g>
<path d="M46 265.6h22.7" fill="none" stroke="#000" stroke-width=".3"/>
<path d="M210.1 209.9v3.9M210.1 215.1v1.3M210.1 217.6v3.9M337.9 211.9v2.5M337.9 215.6v1.3M337.9 218.2v2.5" fill="none" stroke="#000" stroke-width=".72" stroke-linecap="butt"/>
<g fill="none" stroke="#000" stroke-width=".63" stroke-linecap="butt">
<path d="M335.9 17.7v16.3M208.2 22.7v14.7M208.2 38.6v1.3M335.9 35.3v1.2M335.9 37.8v15.2M208.2 41.2v15.2M208.2 57.7v1.3M335.9 54.3v1.3M335.9 56.9v15.2M208.2 60.2v15.3M208.2 76.7v1.3M208.2 79.3v15.2"/>
<path d="M335.9 73.4v1.2M335.9 75.9v15.2M208.2 95.8v1.3M208.2 98.3v15.3M335.9 92.4v1.3M335.9 95v15.2M208.2 114.9v1.2M208.2 117.4v15.2M335.9 111.5v1.2M335.9 114v15.2M208.2 133.9v1.3M208.2 136.4v15.3"/>
<path d="M335.9 130.5v1.3M335.9 133.1v15.2M208.2 153v1.2M208.2 155.5v14.7M335.9 149.6v1.2M335.9 152.1v16.4"/>
</g>
<path d="M218.1 199.9h108.3" fill="none" stroke="#000" stroke-width=".38"/>
<text font-size="3.5" fill="#191924" x="22" y="190.1">NOTES:</text>
<text font-size="3.5" x="218.1" y="199.3">STRUCTURAL, ELEVATION, INSULATION, BUILDING-B, WALL-D</text>
<g font-size="3.2">
<text x="38.3" y="6.6">8</text>
<text x="90.2" y="6.7">7</text>
<text x="139.7" y="6.5">6</text>
<text x="190" y="6.5">5</text>
<text x="240.4" y="6.6">4</text>
<text x="290.4" y="6.7">3</text>
<text x="340.4" y="6.5">2</text>
<text x="391.8" y="6.7">1</text>
<text x="10.9" y="41.5">D</text>
<text x="418.8" y="40.7">D</text>
<text x="10.8" y="106.3">C</text>
<text x="418.3" y="106.4">C</text>
<text x="10.8" y="170.2">B</text>
<text x="419.4" y="170.6">B</text>
<text x="10.8" y="237.2">A</text>
<text x="418.6" y="236.7">A</text>
<text x="38.8" y="273.8">8</text>
<text x="90.3" y="273.8">7</text>
<text x="140.2" y="273.8">6</text>
<text x="190.1" y="273.9">5</text>
<text x="240.5" y="273.8">4</text>
<text x="289" y="273.9">3</text>
<text x="339.1" y="273.9">2</text>
<text x="391.3" y="274.1">1</text>
</g>
<g font-size="2.8">
<text x="16.5" y="12.2">ITEM NO PART NUMBER</text>
<text x="21.5" y="16.7">1</text>
<text x="32.9" y="16.7">809-00034</text>
<text x="51.1" y="16.7">FOAM 3/4&quot; X 4' X 8' ECOMAX</text>
<text x="60.4" y="12.2">DESCRIPTION</text>
<text x="90" y="12.2">QTY. LENGTH WIDTH</text>
<text x="92.5" y="16.7">2</text>
<text x="101.4" y="16.7">96&quot;</text>
<text x="110.4" y="16.7">38 3/8&quot;</text>
<text x="217.6" y="14.3">SPLIT LINE</text>
<text x="313.8" y="14.6">SPLIT LINE</text>
<text x="21.5" y="21">2</text>
<text x="32.9" y="21">809-00034</text>
<text x="51.1" y="21">FOAM 3/4&quot; X 4' X 8' ECOMAX</text>
<text x="92.5" y="21">1</text>
<text x="101.4" y="21">96&quot;</text>
<text x="112.8" y="21">33&quot;</text>
<text x="230.1" y="21.3">6</text>
<text x="264.3" y="22.6">7</text>
<text x="316" y="22.5">6</text>
<text x="21.5" y="25.4">3</text>
<text x="21.5" y="29.7">4</text>
<text x="32.9" y="25.4">809-00034</text>
<text x="32.9" y="29.7">809-00034</text>
<text x="51.1" y="25.4">FOAM 3/4&quot; X 4' X 8' ECOMAX</text>
<text x="51.1" y="29.7">FOAM 3/4&quot; X 4' X 8' ECOMAX</text>
<text x="92.5" y="25.4">1</text>
<text x="92.5" y="29.7">1</text>
<text x="99" y="29.7">41 1/4&quot;</text>
<text x="101.4" y="25.4">96&quot;</text>
<text x="110.4" y="25.4">28 1/2&quot;</text>
<text x="112.8" y="29.7">33&quot;</text>
<text x="21.5" y="34">5</text>
<text x="32.9" y="34">809-00034</text>
<text x="51.1" y="34">FOAM 3/4&quot; X 4' X 8' ECOMAX</text>
<text x="92.5" y="34">1</text>
<text x="99" y="34">41 1/4&quot;</text>
<text x="110.4" y="34">28 1/2&quot;</text>
<text x="21.5" y="38.4">6</text>
<text x="32.9" y="38.4">809-00034</text>
<text x="51.1" y="38.4">FOAM 3/4&quot; X 4' X 8' ECOMAX</text>
<text x="92.5" y="38.4">2</text>
<text x="99" y="38.4">41 1/4&quot;</text>
<text x="110.4" y="38.4">38 3/8&quot;</text>
<text x="149" y="38.7">SHIPING SPLIT FOR</text>
<text x="375.2" y="41.4">SHIPING SPLIT FOR</text>
<text x="21.5" y="42.7">7</text>
<text x="32.9" y="42.7">809-00034</text>
<text x="51.1" y="42.7">FOAM 3/4&quot; X 4' X 8' ECOMAX</text>
<text x="92.5" y="42.7">1</text>
<text x="99" y="42.7">27 1/8&quot;</text>
<text x="110.4" y="42.7">76 1/4&quot;</text>
<text x="149" y="42.5">BUILDING - B &amp; C</text>
<text x="379.1" y="45.2">BUILDING - A &amp; B</text>
<text x="163.3" y="52.9">SEE NOTE 2</text>
<text x="372.8" y="62">SEE NOTE 2</text>
<text x="162.8" y="69.4">SEE NOTE 1</text>
<text x="170.3" y="66.4">5</text>
<text x="386.9" y="77.4">4</text>
<text x="379.3" y="80.5">SEE NOTE 1</text>
<text x="402.9" y="88.1" transform="rotate(-90 402.9 88.1)">1</text>
<text x="404.5" y="85.9" transform="rotate(-90 404.5 85.9)">&quot;</text>
<text x="405.8" y="88.1" transform="rotate(-90 405.8 88.1)">8</text>
<text x="404.5" y="93.9" transform="rotate(-90 404.5 93.9)">14'9</text>
<text x="144.4" y="96" transform="rotate(-90 144.4 96)">14'4&quot;</text>
<text x="402.9" y="98.5" transform="rotate(-90 402.9 98.5)">1</text>
<text x="404.5" y="96.4" transform="rotate(-90 404.5 96.4)">&quot;</text>
<text x="405.8" y="98.5" transform="rotate(-90 405.8 98.5)">8</text>
<text x="144.4" y="103.1" transform="rotate(-90 144.4 103.1)">172&quot;</text>
<text x="404.5" y="103.8" transform="rotate(-90 404.5 103.8)">177</text>
<text x="323.8" y="143.8">1</text>
<text x="376.3" y="141.2">SEE NOTE 1</text>
<text x="383.8" y="138.2">2</text>
<text x="226.1" y="145.8">1</text>
<text x="162.3" y="177.3">SEE NOTE 1</text>
<text x="169.8" y="174.3">3</text>
<text x="271.4" y="178.5">1</text>
<text x="283.3" y="178.5">1</text>
<text x="266.1" y="180.1">227</text>
<text x="271.4" y="181.4">2</text>
<text x="273.5" y="180.1">&quot;</text>
<text x="275.9" y="180.1">18'11</text>
<text x="283.3" y="181.4">2</text>
<text x="285.5" y="180.1">&quot;</text>
<text x="22" y="194.1">1.THESE PARTS SHOULD NOT BE INSTALLED ON CASTING BED.</text>
<text x="22" y="198">2.HSS IS SHOWN FOR ILLUSTRATION PURPOSES. HSS WILL NOT BE</text>
<text x="22" y="201.8">INSTALLED IN CASTING BED.</text>
<text x="187.6" y="208">SPILT LINE</text>
<text x="305.9" y="209.3">INSULATION</text>
<text x="305.9" y="205.5">3/4'' ECOMAXci FR</text>
<text x="344.5" y="207.3">SPILT LINE</text>
<text x="35.6" y="221.1">F</text>
<text x="56.3" y="218">C</text>
<text x="69.6" y="219.7">G</text>
<text x="77" y="219.7">H</text>
<text x="46.7" y="222.2">BUILDING-C</text>
<text x="193.6" y="226">27&quot;</text>
<text x="199.1" y="226">2'3&quot;</text>
<text x="266.6" y="226">161&quot;</text>
<text x="273.7" y="226">13'5&quot;</text>
<text x="345" y="226">39</text>
<text x="348.7" y="224.4">1</text>
<text x="348.7" y="227.3">2</text>
<text x="350.9" y="226">&quot; 3'3</text>
<text x="357.6" y="224.4">1</text>
<text x="357.6" y="227.3">2</text>
<text x="359.7" y="226">&quot;</text>
<text x="381.5" y="225.2">CASTING BED</text>
<text x="35.5" y="228.6">E</text>
<text x="46.8" y="237.3">BUILDING-B</text>
<text x="32.5" y="242.1">B</text>
<text x="80.2" y="242.1">D</text>
<text x="329.3" y="244.9">STRUCTURAL, ELEVATION, INSULATION,</text>
<text x="342.6" y="247.7">BUILDING-B, WALL-D</text>
<text x="388.5" y="247.1">*CONSTRUCTION*</text>
<text x="46.8" y="252.8">BUILDING-A</text>
<text x="56.4" y="258.1">A</text>
<text x="46" y="265.1">ELEVATION KEY</text>
<text x="398.7" y="268.4">1412206</text>
</g>
<g font-size="2.1">
<text x="330.4" y="239">ph. (800) 824-2614</text>
<text x="350.4" y="239">www.fibrebond.com</text>
<text x="325.5" y="255.7">GD</text>
<text x="334.6" y="255.7">23-MAY-2022</text>
<text x="348.4" y="255.7">-DIMENSIONS ARE IN INCHES</text>
<text x="348.4" y="257.8">-GEN. TOLERANCE:LAYOUT</text>
<text x="349" y="253.2">UNLESS OTHERWISE SPECIFIED</text>
<text x="377.7" y="257.8">1/8&quot;,</text>
<text x="325.5" y="261.6">IN</text>
<text x="334.6" y="261.6">22-NOV-2022</text>
<text x="348.4" y="259.9">HOLES 1/16&quot;, HOLE POSITIONS 1/16&quot;</text>
<text x="387.6" y="262.4">1:32</text>
<text x="410.7" y="262.4">5.2</text>
<text x="325.5" y="267.6">JG</text>
<text x="334.6" y="267.6">22-NOV-2022</text>
<text x="388.6" y="267.9">B</text>
</g>
<g font-size="1.7">
<text x="330.7" y="236.1">1300 DAVENPORT DRIVE, MINDEN, LA 71055</text>
<text x="325.5" y="242.4">TITLE:</text>
<text x="387.5" y="242.7">ISSUED FOR:</text>
<text x="325.5" y="252.9">DRN. BY:</text>
<text x="335.2" y="252.9">DRN. DATE:</text>
<text x="387.2" y="254">THIRD ANGLE</text>
<text x="387.5" y="255.7">PROJECTION</text>
<text x="173.4" y="262.2">REV.</text>
<text x="180.3" y="262.2">BY</text>
<text x="189.5" y="262.2">DATE</text>
<text x="201.7" y="262.2">REVISION</text>
<text x="319.4" y="262.2">APP.</text>
<text x="325.5" y="258.9">CHK. BY:</text>
<text x="335.2" y="258.9">CHK. DATE:</text>
<text x="387.4" y="259.7">SCALE</text>
<text x="408.8" y="259.8">SHEET#</text>
<text x="173.2" y="268.6">WITH THE UNDERSTANDING THAT ANYONE RECEIVING OR OTHERWISE OBTAINING POSSESSION OF THEM WILL BE EXPRESSLY NOTIFIED OF THEIR CONFIDENTIAL NATURE</text>
<text x="173.2" y="265">THESE PLANS ARE THE CONFIDENTIAL PROPERTY AND TRADE SECRETS OF FIBREBOND CORPORATION. ANY USE OF THESE DRAWINGS OR THE INFORMATION CONTAINED</text>
<text x="173.2" y="266.8">HEREIN FOR ANY REASON OTHER THAN AS EXPRESSLY AUTHORIZED BY FIBREBOND CORPORATION IS STRICTLY PROHIBITED. THESE DRAWINGS HAVE BEEN DISTRIBUTED</text>
<text x="325.5" y="264.9">APP. BY:</text>
<text x="335.2" y="264.8">APP. DATE:</text>
<text x="387.2" y="265.3">SIZE</text>
<text x="393.1" y="265.3">DWG NO.:</text>
</g>
<g font-size="1.4">
<text x="395" y="260.2">PRINTED COPY OF</text>
<text x="396.1" y="258.8">DO NOT SCALE</text>
<text x="396.2" y="261.7">THIS DRAWING</text>
</g>
</svg>
